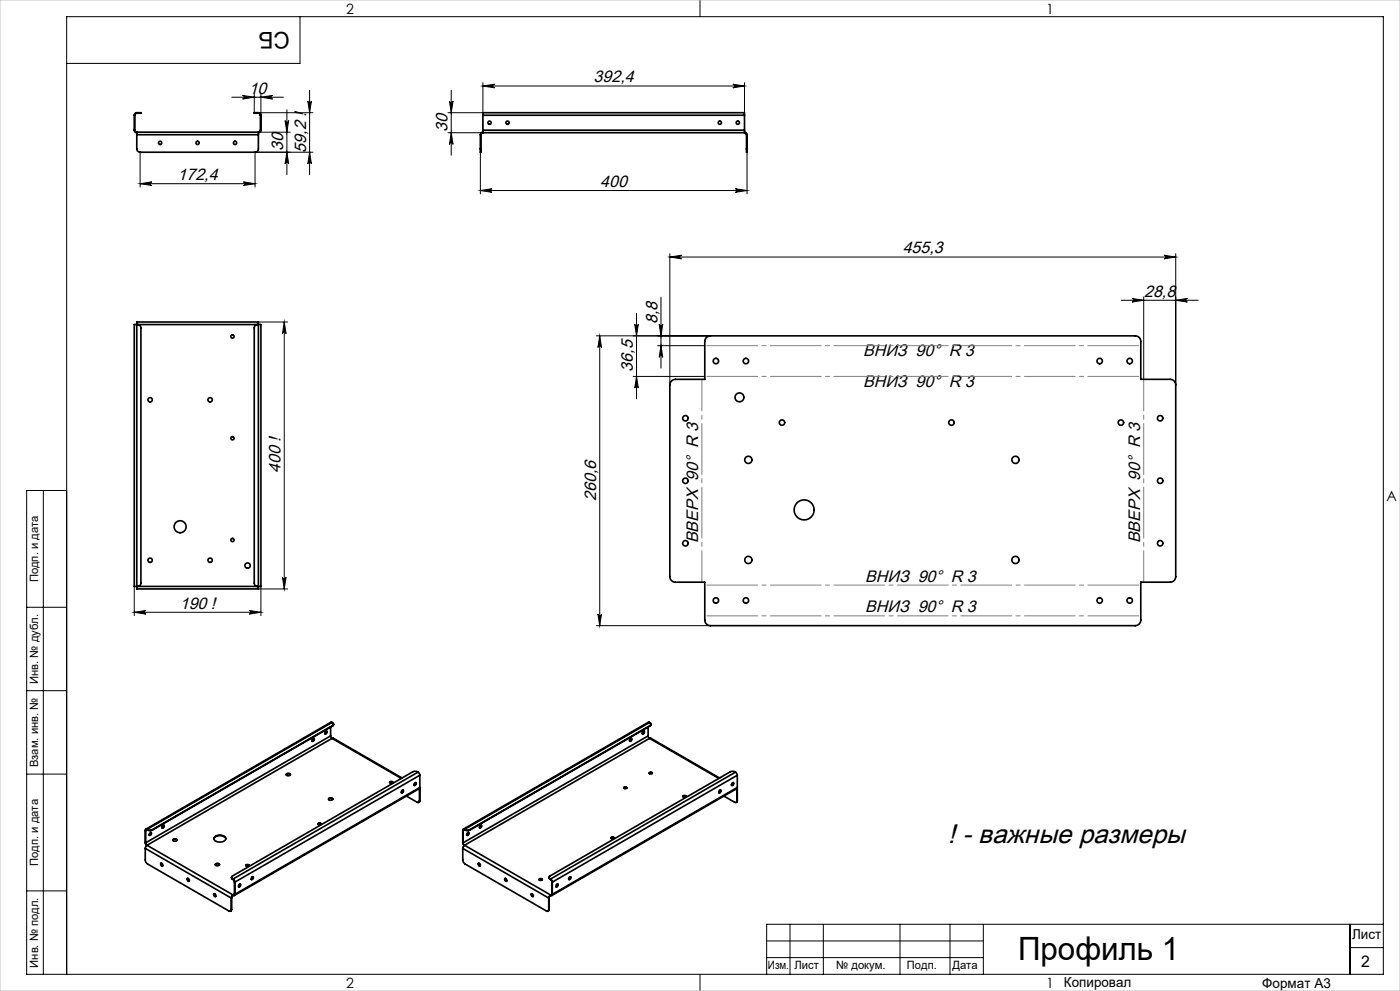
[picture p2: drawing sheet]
<svg xmlns="http://www.w3.org/2000/svg" width="420mm" height="297mm" viewBox="0 0 420 297" stroke-linecap="round" stroke-linejoin="round" font-family="sans-serif">
<g fill="none" stroke="#000" stroke-width=".3">
<path d="M90 5v14h-70M210 0v5M69.5 29.1h15.5M72.8 28.6l3.5 .5-3.5 .6a.54 .54 0 0 0 .5-.6 .54 .54 0 0 0-.5-.5zM76.3 28.1v5.7M77.5 39.6h9.6M77.5 33.8h16.4M78.3 28.1v6.4M78.3 29.1l3.5-.5a.54 .54 0 0 0-.5 .5 .54 .54 0 0 0 .5 .6zM85.5 36.1a.54 .54 0 0 0 .6 .5 .54 .54 0 0 0 .5-.5l-.5 3.5zM86.1 32.9v19.4M92.3 30.3a.54 .54 0 0 0 .6 .5 .54 .54 0 0 0 .5-.5l-.5 3.5z"/>
<path d="M92.9 27v25.3M134.4 33.8h10.5M134.4 39.8h10.5M134.8 30.3a.54 .54 0 0 0 .6 .5 .54 .54 0 0 0 .5-.5l-.5 3.5zM135.4 27v19.5M135.4 39.8l.5 3.5a.54 .54 0 0 0-.5-.5 .54 .54 0 0 0-.6 .5zM144.9 24.8v9M144.9 25.8h78.4M144.9 25.8l3.5-.6a.54 .54 0 0 0-.5 .6 .54 .54 0 0 0 .5 .5zM219.8 25.2l3.5 .6-3.5 .5a.54 .54 0 0 0 .6-.5 .54 .54 0 0 0-.6-.6zM223.3 24.8v9M42 45.6v10.5"/>
<path d="M42 55.1h34.5M42 55.1l3.5-.6a.54 .54 0 0 0-.5 .6 .54 .54 0 0 0 .5 .5zM73 54.5l3.5 .6-3.5 .5a.54 .54 0 0 0 .5-.5 .54 .54 0 0 0-.5-.6zM86.1 45.6l.5 3.5a.54 .54 0 0 0-.5-.5 .54 .54 0 0 0-.6 .5zM92.9 45.6l.5 3.5a.54 .54 0 0 0-.5-.5 .54 .54 0 0 0-.6 .5zM93.9 45.6h-17.4v10.5M144.1 44.6v13.5M144.1 57.1h80M144.1 57.1l3.5-.5a.54 .54 0 0 0-.5 .5 .54 .54 0 0 0 .5 .5zM220.6 56.6l3.5 .5-3.5 .5a.54 .54 0 0 0 .5-.5 .54 .54 0 0 0-.5-.5zM224.1 44.6v13.5M201 77l3.5-.5a.54 .54 0 0 0-.6 .5 .54 .54 0 0 0 .6 .6z"/>
<path d="M201 76v39.3M201 77h151.7M349.2 76.5l3.5 .5-3.5 .6a.54 .54 0 0 0 .5-.6 .54 .54 0 0 0-.5-.5zM352.7 76v39.3M77.5 96.5h8.8M85.3 96.5l.5 3.5a.54 .54 0 0 0-.5-.5 .54 .54 0 0 0-.6 .5zM85.3 96.5v80M190.4 97.2a.54 .54 0 0 0 .6 .5 .54 .54 0 0 0 .5-.5l-.5 3.5zM191 93.9v25.6M197.8 97.2a.54 .54 0 0 0 .5 .5 .54 .54 0 0 0 .5-.5l-.5 3.5zM198.3 89.1v21.2M336.4 90h23"/>
<path d="M339.6 89.5l3.5 .5-3.5 .5a.54 .54 0 0 0 .5-.5 .54 .54 0 0 0-.5-.5zM343.1 89v24.7M352.7 90l3.5-.5a.54 .54 0 0 0-.5 .5 .54 .54 0 0 0 .5 .5zM179.9 100.7l.6 3.5a.54 .54 0 0 0-.6-.6 .54 .54 0 0 0-.5 .6zM179.9 100.7v86.8M190 112.8h21.4M191 112.8l.5 3.5a.54 .54 0 0 0-.5-.5 .54 .54 0 0 0-.6 .5zM197.3 103.6h14.1M198.3 103.6l.5 3.5a.54 .54 0 0 0-.5-.5 .54 .54 0 0 0-.5 .5zM213.1 100.7h-34.2M13 147v145M20 147h-12v145h407v-287h-395v287"/>
<path d="M40.3 175.8v8.7M77.5 176.5h8.8M78.3 175.8v8.7M84.7 173a.54 .54 0 0 0 .6 .5 .54 .54 0 0 0 .5-.5l-.5 3.5zM8 182h12M40.3 183.5h38M40.3 183.5l3.5-.5a.54 .54 0 0 0-.5 .5 .54 .54 0 0 0 .5 .5zM74.8 183l3.5 .5-3.5 .5a.54 .54 0 0 0 .5-.5 .54 .54 0 0 0-.5-.5zM178.9 187.5h34.2M179.4 184a.54 .54 0 0 0 .5 .5 .54 .54 0 0 0 .6-.5l-.6 3.5zM8 207h12M8 232h12"/>
<path d="M8 267h12M237 277v15M247 277v15M270 277v15M285 277v15M295 277v15M405 277v15M415 277h-185v15M210 292v5M230 282h65M230 287h65M405 284h10"/>
</g>
<path d="M211.4 112.8h130.8M211.4 103.6h130.8M342.2 175.4h-130.8M342.2 184.6h-130.8" fill="none" stroke="#808080" stroke-width=".3" stroke-dasharray="15.2 1.3 1.3 1.3" stroke-dashoffset="-.6"/>
<path d="M343.1 113.7v60.8M210.6 174.5v-60.8" fill="none" stroke="#808080" stroke-width=".3" stroke-dasharray="15.2 1.3 1.3 1.3" stroke-dashoffset="5.8"/>
<path d="M0 0h420v297h-420z" fill="none" stroke="#c0c0c0" stroke-width=".3"/>
<g fill="#000">
<path d="M78.3 29.1l3.5-.5a.54 .54 0 0 0-.5 .5 .54 .54 0 0 0 .5 .6zM72.8 28.6l3.5 .5-3.5 .6a.54 .54 0 0 0 .5-.6 .54 .54 0 0 0-.5-.5zM219.8 25.2l3.5 .6-3.5 .5a.54 .54 0 0 0 .6-.5 .54 .54 0 0 0-.6-.6zM144.9 25.8l3.5-.6a.54 .54 0 0 0-.5 .6 .54 .54 0 0 0 .5 .5zM352.7 90l3.5-.5a.54 .54 0 0 0-.5 .5 .54 .54 0 0 0 .5 .5zM339.6 89.5l3.5 .5-3.5 .5a.54 .54 0 0 0 .5-.5 .54 .54 0 0 0-.5-.5zM349.2 76.5l3.5 .5-3.5 .6a.54 .54 0 0 0 .5-.6 .54 .54 0 0 0-.5-.5zM201 77l3.5-.5a.54 .54 0 0 0-.6 .5 .54 .54 0 0 0 .6 .6z"/>
<path d="M85.5 36.1a.54 .54 0 0 0 .6 .5 .54 .54 0 0 0 .5-.5l-.5 3.5zM86.1 45.6l.5 3.5a.54 .54 0 0 0-.5-.5 .54 .54 0 0 0-.6 .5zM85.3 96.5l.5 3.5a.54 .54 0 0 0-.5-.5 .54 .54 0 0 0-.6 .5zM84.7 173a.54 .54 0 0 0 .6 .5 .54 .54 0 0 0 .5-.5l-.5 3.5zM179.9 100.7l.6 3.5a.54 .54 0 0 0-.6-.6 .54 .54 0 0 0-.5 .6zM179.4 184a.54 .54 0 0 0 .5 .5 .54 .54 0 0 0 .6-.5l-.6 3.5z"/>
<path d="M42 55.1l3.5-.6a.54 .54 0 0 0-.5 .6 .54 .54 0 0 0 .5 .5zM73 54.5l3.5 .6-3.5 .5a.54 .54 0 0 0 .5-.5 .54 .54 0 0 0-.5-.6zM40.3 183.5l3.5-.5a.54 .54 0 0 0-.5 .5 .54 .54 0 0 0 .5 .5zM74.8 183l3.5 .5-3.5 .5a.54 .54 0 0 0 .5-.5 .54 .54 0 0 0-.5-.5z"/>
<path d="M92.9 45.6l.5 3.5a.54 .54 0 0 0-.5-.5 .54 .54 0 0 0-.6 .5zM92.3 30.3a.54 .54 0 0 0 .6 .5 .54 .54 0 0 0 .5-.5l-.5 3.5zM135.4 39.8l.5 3.5a.54 .54 0 0 0-.5-.5 .54 .54 0 0 0-.6 .5zM134.8 30.3a.54 .54 0 0 0 .6 .5 .54 .54 0 0 0 .5-.5l-.5 3.5zM198.3 103.6l.5 3.5a.54 .54 0 0 0-.5-.5 .54 .54 0 0 0-.5 .5zM197.8 97.2a.54 .54 0 0 0 .5 .5 .54 .54 0 0 0 .5-.5l-.5 3.5zM191 112.8l.5 3.5a.54 .54 0 0 0-.5-.5 .54 .54 0 0 0-.6 .5zM190.4 97.2a.54 .54 0 0 0 .6 .5 .54 .54 0 0 0 .5-.5l-.5 3.5z"/>
<path d="M144.1 57.1l3.5-.5a.54 .54 0 0 0-.5 .5 .54 .54 0 0 0 .5 .5zM220.6 56.6l3.5 .5-3.5 .5a.54 .54 0 0 0 .5-.5 .54 .54 0 0 0-.5-.5z"/>
</g>
<g fill="none" stroke="#000" stroke-width=".5">
<path d="M40.3 39l.2 .6 .5 .2M40.3 34.5h.1M40.3 39h.1M40.3 34.5v4.5M40.4 39l.2 .4 .4 .2M40.4 34.5v4.5M41 39.6v.8M41 33.8l-.5 .2-.2 .5M41 33.9l-.4 .2-.2 .4M41 33.8v.1M41 39.6h36.5M41 33.9h.3"/>
<path d="M41 33.8h.3M41.3 33.8h1v.1h-1M41.3 33.8v.1M77.3 33.8h-1v.1h1M77.3 33.9h.2M77.3 33.8v.1M77.3 33.8h.2M77.5 39.6v.8M77.5 33.8l.6 .2 .2 .5M77.5 33.9l.4 .2 .2 .4M77.5 33.8v.1M78.1 39l-.2 .4-.4 .2"/>
<path d="M78.1 34.5h.2M78.1 39h.2M78.1 34.5v4.5M78.3 39l-.2 .6-.6 .2M78.3 34.5v4.5M144.9 39v.8M144.9 34.5v-.7h78.4v.7M144.9 39.6l-.6 .2-.2 .6M144.9 39.8l-.5 .2-.1 .4M144.9 34.5h78.4M144.9 39h78.4M144.9 39.8h78.4"/>
<path d="M144.9 34.5v4.5M223.3 39v.8M223.3 39.8l.5 .2 .1 .4M223.3 39.6l.6 .2 .2 .6M223.3 34.5v4.5M41 40.4v4.2a1 1 0 0 0 1 1h34.5a1 1 0 0 0 1-1v-4.2M41 40.4h36.5M144.1 44.6v1h.2v-1M144.1 40.4h.2M144.1 44.6h.2M144.1 40.4v4.2M144.3 40.4v4.2"/>
<path d="M223.9 44.6v1h.2v-1M223.9 40.4h.2M223.9 44.6h.2M223.9 40.4v4.2M224.1 40.4v4.2M41 97.3h-.7v78.4h.7M41 97.3v-.8h36.5v.8M41 97.3v78.4M41 97.3h36.5M41.3 97.3a1 1 0 0 1 1 1v76.4a1 1 0 0 1-1 1M77.3 97.3a1 1 0 0 0-1 1v76.4a1 1 0 0 0 1 1M77.5 97.3h.8v78.4h-.8"/>
<path d="M77.5 97.3v78.4M211.9 101.1l1.2-.4h127.5a1.67 1.67 0 0 1 1.6 1.6v11.4h8.9a1.67 1.67 0 0 1 1.6 1.7v57.4a1.67 1.67 0 0 1-1.6 1.7h-8.9v11.3a1.67 1.67 0 0 1-1.6 1.7h-127.5a1.67 1.67 0 0 1-1.7-1.7v-11.3h-8.8a1.67 1.67 0 0 1-1.6-1.7v-57.4a1.67 1.67 0 0 1 1.6-1.7h8.8v-11.4zM41 175.7v.8h36.5v-.8M41 175.7h36.5M97.6 219.2l.3-.1a.4 .4 0 0 1 .1 .6 .4 .4 0 0 1-.6 0zM98 219.1l-.1 .5-.4 .3M99.2 217.9v2.7M99.6 216.5a.48 .48 0 0 1 .5 .4 .48 .48 0 0 1-.3 .5M99.6 216.5h-.4l-55.5 32M99.6 216.5l-55.5 32.1M99.8 217.4l-54.1 31.3M99.8 217.4v.2"/>
<path d="M99.8 217.6l-54.1 31.2M100.1 217l-.3 .6M192.9 219.2l.3-.1a.4 .4 0 0 1 .1 .6 .4 .4 0 0 1-.6 0zM193.2 219.1l-.1 .5-.4 .3M194.4 217.9v2.7M194.9 216.5a.48 .48 0 0 1 .4 .4 .48 .48 0 0 1-.3 .5M194.9 216.5h-.4l-55.5 32M194.9 216.5l-55.5 32.1M195 217.4l-54.1 31.3M195 217.4v.2M195 217.6l-54.1 31.2M195.3 217l-.3 .6"/>
<path d="M85.8 232.2a.81 .81 0 0 1 1.3 0M85.9 231.9a.57 .57 0 0 1 .8-.2 .57 .57 0 0 1 .3 .7 .61 .61 0 0 1-.7 .1 .61 .61 0 0 1-.4-.6zM93.8 221.5l.3-.2a.4 .4 0 0 1 .1 .6 .4 .4 0 0 1-.6 0zM94.1 221.3v.5l-.4 .3M98.6 239.5a.81 .81 0 0 1 1.3 0M98.7 239.3a.57 .57 0 0 1 .7-.3 .57 .57 0 0 1 .3 .7 .61 .61 0 0 1-.7 .2 .61 .61 0 0 1-.3-.6zM99.2 220.6l.4 .7M99.2 220.6l-55.5 32M99.6 221.3h.4l20.6 11.9M99.6 221.3l-55.5 32M99.6 221.3l20.8 12M116.9 234.5l.5-.2 .4 .2"/>
<path d="M116.9 234.4a.43 .43 0 0 1 .6-.3 .43 .43 0 0 1 .2 .6h-.5zM120.6 236.9l.2-.2a.4 .4 0 0 1 .2 .6 .4 .4 0 0 1-.6 .1zM120.9 236.7l-.1 .6-.4 .3M121.9 238.6l3.2 1.8a.43 .43 0 0 0 .5 .1 .43 .43 0 0 0 .2-.5M124.2 235.2l.2 .1M124.4 234.7l.3-.2a.4 .4 0 0 1 .1 .6 .4 .4 0 0 1-.6 .1zM124.7 234.5v.6l-.5 .3M125.4 231.4l.5 .9M125.4 231.4l-.7-.2-.9 .1-54.1 31.2a.43 .43 0 0 0-.3 .4 .43 .43 0 0 0 .3 .4M125.4 231.4l-55.5 32M125.6 236.4l.2 .2M125.8 236.4v.2"/>
<path d="M125.8 236.3l-55.5 32.1M125.8 236.6v3.4M125.9 236.2v.3M125.9 236l-.1 .3M125.9 240l-.3 .5M125.9 232.3l-55.5 32.1M125.9 236l-55.5 32M125.9 232.3v3.7M125.9 236.5v3.5M125.9 236.5l-.1 .1M125.9 240h-.1M187.1 236.2l.5-.3 .5 .3"/>
<path d="M187.1 236a.43 .43 0 0 1 .6-.2 .43 .43 0 0 1 .2 .5l-.5 .1zM189.1 221.5l.2-.2a.4 .4 0 0 1 .1 .6 .4 .4 0 0 1-.5 0zM189.4 221.3l-.1 .5-.4 .3M194.4 220.6l.5 .7M194.4 220.6l-55.5 32M194.7 231.8l.5-.3 .5 .3M194.8 231.6a.43 .43 0 0 1 .5-.2 .43 .43 0 0 1 .3 .5h-.7zM194.9 221.3h.3l20.7 11.9M194.9 221.3l-55.5 32M194.9 221.3l20.7 12M204.8 238.7l.5-.2 .5 .2M204.9 238.6a.43 .43 0 0 1 .5-.2 .43 .43 0 0 1 .3 .5h-.6z"/>
<path d="M215.8 236.9l.3-.2a.4 .4 0 0 1 .1 .6 .4 .4 0 0 1-.6 .1zM216.1 236.7v.6l-.4 .3M217.2 238.6l3.2 1.8a.43 .43 0 0 0 .5 .1 .43 .43 0 0 0 .2-.5M219.4 235.2l.2 .1M219.6 234.7l.3-.2a.4 .4 0 0 1 .1 .6 .4 .4 0 0 1-.6 .1zM220 234.5l-.1 .6-.4 .3M220.7 231.4l.5 .9M220.7 231.4l-.7-.2-.9 .1-54.1 31.2a.43 .43 0 0 0-.3 .4 .43 .43 0 0 0 .3 .4M220.7 231.4l-55.5 32M220.9 236.4l.2 .2M221 236.4l.1 .2M221 236.3l-55.5 32.1"/>
<path d="M221.1 236.6v3.4M221.1 236.2l.1 .3M221.2 236l-.2 .3M221.2 240l-.3 .5M221.2 232.3l-55.5 32.1M221.2 236l-55.5 32M221.2 232.3v3.7M221.2 236.5v3.5M221.2 236.5l-.1 .1M221.2 240h-.1M43.6 254.3v3.6l.5 .9 24.6 14.2a.43 .43 0 0 0 .5 .1 .43 .43 0 0 0 .2-.5M43.6 252.5l.4 .9"/>
<path d="M43.6 248.9h.1M43.6 254.3l25.8 14.8M43.6 248.9v3.6M43.6 252.5l.1 .1M43.7 252.6l.4 .7M43.7 248.9v3.7M44.1 253.3l-.5 1M44.1 248.6l-.4-.1-.1 .4M44.1 248.7h-.3l-.1 .2M44.1 248.6l.2 .1M44.1 253.3l25.8 14.9M44.1 248.6v.1"/>
<path d="M44.1 248.7l.2 .1M44.1 248.7l-.4 .2M44.3 248.8l.7 .2 .7-.2M44.3 248.7l.7 .1 .7-.1M44.3 248.7v.1M45 249.7l.2-.2a.4 .4 0 0 1 .2 .6 .4 .4 0 0 1-.6 0zM45.3 249.5l-.1 .5-.4 .3M45.7 248.7v.1M48.3 258.7a.43 .43 0 0 1 .5 .3 .43 .43 0 0 1-.3 .5l-.3-.4zM48.3 258.7l.1 .5 .4 .3M48.8 247.4l.3-.1a.4 .4 0 0 1 .1 .6 .4 .4 0 0 1-.6 0zM49.1 247.3v.5l-.5 .3"/>
<path d="M51.8 251.8a.81 .81 0 0 1 1.3 0M51.9 251.6a.57 .57 0 0 1 .8-.3 .57 .57 0 0 1 .3 .7 .61 .61 0 0 1-.7 .1 .61 .61 0 0 1-.4-.5zM64.2 251.4a2.14 2.14 0 0 1 3.5 0M64.3 250.9a2.29 2.29 0 0 1 3.4 .4 2.08 2.08 0 0 1-3.3 .6l-.2-.4zM64.6 259.2a.81 .81 0 0 1 1.3 0M64.7 258.9a.57 .57 0 0 1 .7-.3 .57 .57 0 0 1 .3 .7 .61 .61 0 0 1-.7 .2 .61 .61 0 0 1-.3-.6zM73.8 259.4l.4-.2 .5 .2M73.8 259.3a.43 .43 0 0 1 .5-.3 .43 .43 0 0 1 .3 .6h-.7zM95.3 247l.5-.2 .5 .2M95.4 246.8a.43 .43 0 0 1 .5-.2 .43 .43 0 0 1 .3 .5h-.7zM138.8 254.3v3.6l.6 .9 24.5 14.2a.43 .43 0 0 0 .5 .1 .43 .43 0 0 0 .2-.5M138.8 252.5l.5 .9"/>
<path d="M138.8 248.9h.1M138.8 254.3l25.8 14.8M138.8 248.9v3.6M138.8 252.5l.1 .1M138.9 252.6l.5 .7M138.9 248.9v3.7M139.4 253.3l-.6 1M139.4 248.6l-.4-.1-.2 .4M139.4 248.7h-.3l-.2 .2M139.4 248.7l.1 .1M139.4 248.6l.1 .1M139.4 253.3l25.8 14.9"/>
<path d="M139.4 248.6v.1M139.4 248.7l-.5 .2M139.5 248.8l.7 .2 .7-.2M139.5 248.7l.7 .1 .7-.1M139.5 248.7v.1M140.2 249.7l.3-.2a.4 .4 0 0 1 .1 .6 .4 .4 0 0 1-.6 0zM140.5 249.5v.5l-.4 .3M140.9 248.7v.1M143.5 258.7a.43 .43 0 0 1 .6 .3 .43 .43 0 0 1-.3 .5l-.3-.4zM143.6 258.7v.5l.5 .3M144 247.4l.3-.1a.4 .4 0 0 1 .1 .6 .4 .4 0 0 1-.6 0zM144.4 247.3l-.1 .5-.4 .3"/>
<path d="M183.3 251.2l.5-.2 .4 .2M183.3 251a.43 .43 0 0 1 .5-.2 .43 .43 0 0 1 .3 .5l-.5 .1zM56.2 263.3a.43 .43 0 0 1 .6 .3 .43 .43 0 0 1-.3 .5l-.3-.4zM56.3 263.2v.6l.5 .3M64.2 267.9a.43 .43 0 0 1 .5 .2 .43 .43 0 0 1-.3 .6l-.3-.5zM64.2 267.8l.1 .6 .4 .3M69.4 269.1v3.5M69.4 262.9l.3 .6M69.5 272.5l-.3 .6M69.5 269.1v3.4M69.5 269.1h-.1M69.5 272.5l-.1 .1"/>
<path d="M69.7 263.3l.2 .1M69.7 263.5l.2 .1M69.7 263.3v.2M69.9 263.6l.4 .7M69.9 263.4l.5 1M69.9 268.2l-.5 .9M69.9 268.3l-.4 .8M69.9 263.4v.2M69.9 268.2v.1M70.3 268l-.1 .2h-.3M70.3 264.3l.1 .1M70.3 268h.1"/>
<path d="M70.3 264.3v3.7M70.3 268l-.4 .2M70.4 268l-.1 .4-.4-.1M70.4 264.4v3.6M71.7 265.1l.3-.2a.4 .4 0 0 1 .1 .6 .4 .4 0 0 1-.6 .1zM72 264.9v.6l-.4 .3M75.5 262.9l.3-.2a.4 .4 0 0 1 .1 .6 .4 .4 0 0 1-.6 .1zM75.9 262.7l-.1 .6-.4 .3M151.5 263.3a.43 .43 0 0 1 .5 .3 .43 .43 0 0 1-.3 .5l-.3-.4zM151.5 263.2l.1 .6 .4 .3M159.4 267.9a.43 .43 0 0 1 .6 .2 .43 .43 0 0 1-.3 .6l-.3-.5zM159.5 267.8v.6l.5 .3"/>
<path d="M161.7 263.6l.5-.2 .5 .2M161.7 263.5a.43 .43 0 0 1 .6-.2 .43 .43 0 0 1 .2 .5h-.5zM164.6 269.1v3.5M164.7 262.9l.3 .6M164.7 272.5l-.3 .6M164.7 269.1v3.4M164.7 269.1h-.1M164.7 272.5l-.1 .1M165 263.5l.2 .1M165 263.3l.2 .1M165 263.3v.2M165.2 263.6l.4 .7"/>
<path d="M165.2 263.4l.5 1M165.2 268.2l-.6 .9M165.2 268.3l-.5 .8M165.2 263.4v.2M165.2 268.2v.1M165.6 268l-.1 .2h-.3M165.6 264.3l.1 .1M165.6 268h.1M165.6 264.3v3.7M165.6 268l-.4 .2M165.7 268l-.2 .4-.3-.1M165.7 264.4v3.6"/>
<path d="M167 265.1l.2-.2a.4 .4 0 0 1 .2 .6 .4 .4 0 0 1-.6 .1zM167.3 264.9l-.1 .6-.4 .3M170.8 262.9l.3-.2a.4 .4 0 0 1 .1 .6 .4 .4 0 0 1-.6 .1zM171.1 262.7v.6l-.5 .3"/>
<circle cx="146.9" cy="36.8" r=".49"/>
<circle cx="152.3" cy="36.8" r=".49"/>
<circle cx="215.9" cy="36.8" r=".49"/>
<circle cx="221.3" cy="36.8" r=".49"/>
<circle cx="48" cy="42.8" r=".49"/>
<circle cx="59.3" cy="42.8" r=".49"/>
<circle cx="70.5" cy="42.8" r=".49"/>
<circle cx="45" cy="119.8" r=".65"/>
<circle cx="63" cy="119.8" r=".65"/>
<circle cx="69.7" cy="100.8" r=".49"/>
<circle cx="214.8" cy="108.2" r=".82"/>
<circle cx="221.8" cy="119.1" r="1.33"/>
<circle cx="223.8" cy="108.2" r=".82"/>
<circle cx="329.9" cy="108.2" r=".82"/>
<circle cx="338.9" cy="108.2" r=".82"/>
<circle cx="69.7" cy="131.3" r=".49"/>
<circle cx="205.6" cy="125.4" r=".82"/>
<circle cx="224.5" cy="137.8" r="1.08"/>
<circle cx="234.6" cy="126.7" r=".82"/>
<circle cx="285.4" cy="126.7" r=".82"/>
<circle cx="304.6" cy="137.8" r="1.08"/>
<circle cx="336.3" cy="126.7" r=".82"/>
<circle cx="348.1" cy="125.4" r=".82"/>
<circle cx="54" cy="157.9" r="1.8"/>
<circle cx="205.6" cy="144.1" r=".82"/>
<circle cx="241.2" cy="152.8" r="3"/>
<circle cx="348.1" cy="144.1" r=".82"/>
<circle cx="45" cy="167.9" r=".65"/>
<circle cx="63" cy="167.9" r=".65"/>
<circle cx="69.7" cy="161.8" r=".49"/>
<circle cx="74.3" cy="169.5" r=".8"/>
<circle cx="205.6" cy="162.8" r=".82"/>
<circle cx="214.8" cy="180" r=".82"/>
<circle cx="223.8" cy="180" r=".82"/>
<circle cx="224.5" cy="167.8" r="1.08"/>
<circle cx="304.6" cy="167.8" r="1.08"/>
<circle cx="329.9" cy="180" r=".82"/>
<circle cx="338.9" cy="180" r=".82"/>
<circle cx="348.1" cy="162.8" r=".82"/>
</g>
<text font-size="9.6" x="305.4" y="287.8">Профиль 1</text>
<text font-size="8" x="284.4" y="252.7">! - важные размеры</text>
<text font-size="6.9" x="86.9" y="9.4" transform="rotate(-180 86.9 9.4)">СБ</text>
<g font-size="5">
<text x="74.6" y="28.1">10</text>
<text x="178.1" y="24.7">392,4</text>
<text x="134.3" y="39.5" transform="rotate(-90 134.3 39.5)">30</text>
<text x="85" y="45.3" transform="rotate(-90 85 45.3)">30</text>
<text x="91.8" y="45.7" transform="rotate(-90 91.8 45.7)">59,2 !</text>
<text x="53.3" y="54">172,4</text>
<text x="180.1" y="56">400</text>
<text x="270.8" y="76">455,3</text>
<text x="343.2" y="88.9">28,8</text>
<text x="197.2" y="97.1" transform="rotate(-90 197.2 97.1)">8,8</text>
<text x="258.9" y="106.7">ВНИЗ 90° R 3</text>
<text x="189.9" y="111.4" transform="rotate(-90 189.9 111.4)">36,5</text>
<text x="258.9" y="115.9">ВНИЗ 90° R 3</text>
<text x="84.2" y="141.9" transform="rotate(-90 84.2 141.9)">400 !</text>
<text x="178.8" y="150.1" transform="rotate(-90 178.8 150.1)">260,6</text>
<text x="209.5" y="162.8" transform="rotate(-90 209.5 162.8)">ВВЕРХ 90° R 3</text>
<text x="342" y="162.8" transform="rotate(-90 342 162.8)">ВВЕРХ 90° R 3</text>
<text x="259.6" y="174.3">ВНИЗ 90° R 3</text>
<text x="53.9" y="182.4">190 !</text>
<text x="259.6" y="183.5">ВНИЗ 90° R 3</text>
</g>
<text font-size="4.8" x="408.3" y="289.7">2</text>
<g font-size="4.2">
<text x="103.8" y="4.2">2</text>
<text x="313.8" y="4.2">1</text>
<text x="415.9" y="150.2">A</text>
<text x="103.8" y="296.2">2</text>
<text x="313.8" y="296.2">1</text>
</g>
<g font-size="4.1">
<text x="405.6" y="281.5">Лист</text>
<text x="319.2" y="295.9">Копировал</text>
<text x="378.7" y="296">Формат А3</text>
</g>
<g font-size="3.4">
<text x="11.4" y="174.5" transform="rotate(-90 11.4 174.5)">Подп. и дата</text>
<text x="11.4" y="205" transform="rotate(-90 11.4 205)">Инв. № дубл.</text>
<text x="11.4" y="229.9" transform="rotate(-90 11.4 229.9)">Взам. инв. №</text>
<text x="11.4" y="259.5" transform="rotate(-90 11.4 259.5)">Подп. и дата</text>
<text x="11.4" y="290" transform="rotate(-90 11.4 290)">Инв. № подл.</text>
<text x="230.4" y="290.4">Изм.</text>
<text x="238.3" y="290.4">Лист</text>
<text x="250.9" y="290.4">№ докум.</text>
<text x="272.1" y="290.4">Подп.</text>
<text x="285.7" y="290.5">Дата</text>
</g>
</svg>
